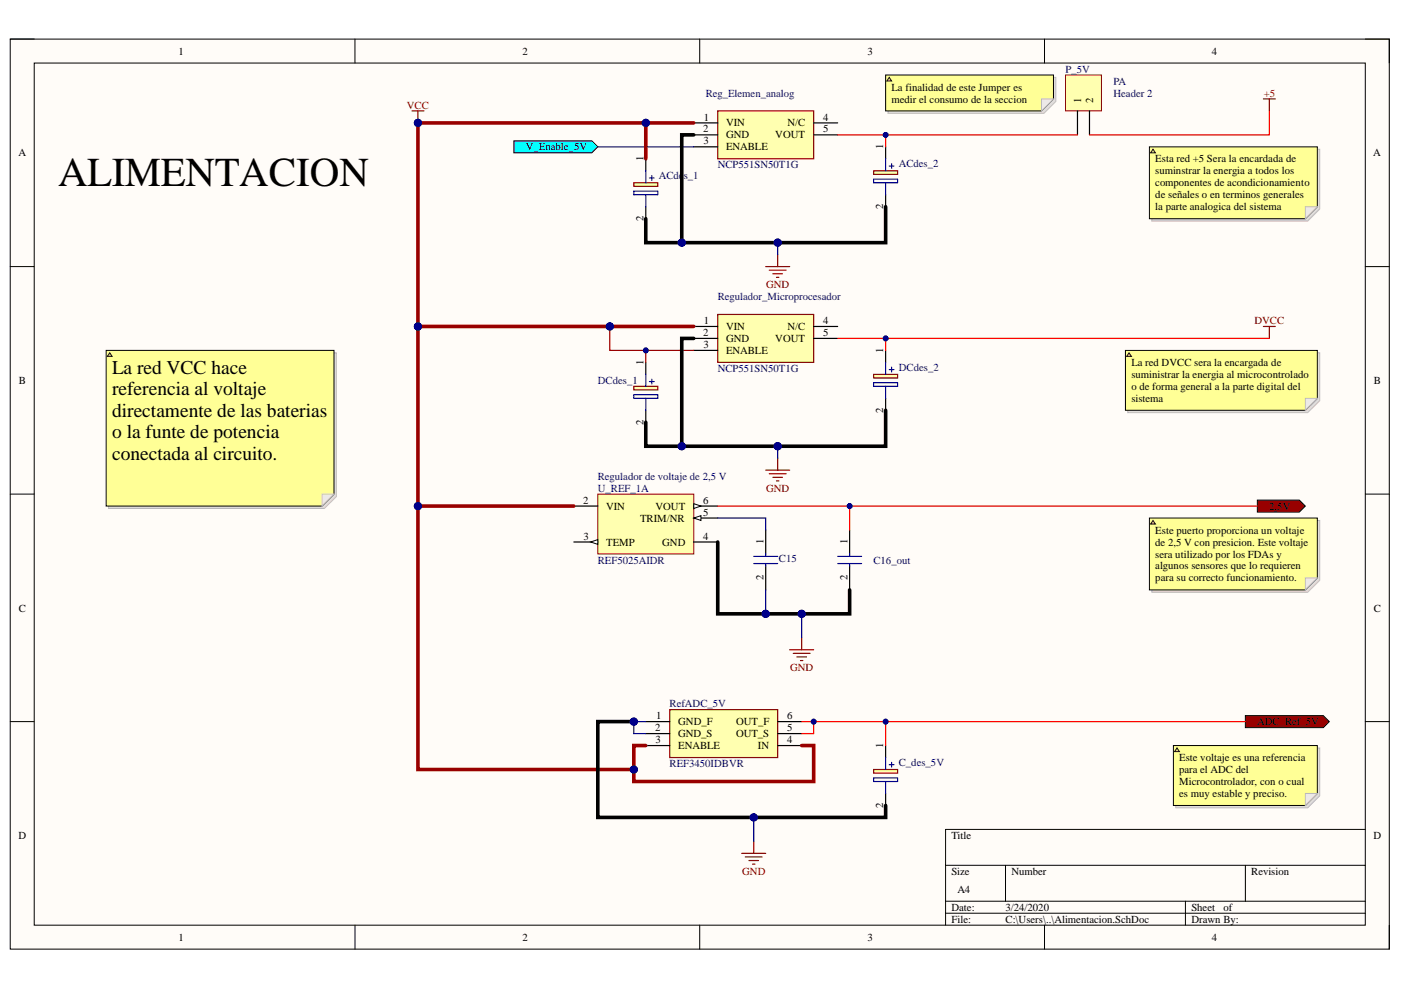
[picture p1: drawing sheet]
<svg xmlns="http://www.w3.org/2000/svg" width="297mm" height="210mm" viewBox="0 0 297 210" stroke-linecap="round" stroke-linejoin="round" font-family="sans-serif">
<path d="M2.2 8.3h292.4v192.9h-292.4z" fill-rule="evenodd" fill="#fffcf8"/>
<path d="M2.2 8.3h292.4v192.9h-292.4z" fill="none" stroke="#000" stroke-width=".21"/>
<path d="M7.3 13.4h282.2v182.8h-282.2z" fill-rule="evenodd" fill="#fffcf8"/>
<g fill="none" stroke="#000" stroke-width=".21">
<path d="M2.2 8.3h5.1M7.3 13.4h282.2v182.8h-282.2zM75.3 8.3v5.1M148.4 8.3v5.1M221.5 8.3v5.1M289.5 8.3h5.1v5.1M2.2 56.5h5.1M289.5 56.5h5.1M2.2 104.8h5.1M289.5 104.8h5.1M2.2 153h5.1M289.5 153h5.1"/>
<path d="M289.5 175.9h-89v20.3M75.3 196.2v5M148.4 196.2v5M200.5 183.5h89M200.5 191.1h89M200.5 193.6h89M213.2 183.5v7.6M221.5 196.2v5M251.3 191.1v5.1M264 183.5v7.6M294.6 196.2v5"/>
</g>
<path d="M152.2 23.5h20.3v10.2h-20.3z" fill-rule="evenodd" fill="#ffffb0"/>
<path d="M152.2 23.5h20.3v10.2h-20.3z" fill="none" stroke="#800000" stroke-width=".25"/>
<path d="M147.1 26.1h5.1M147.1 28.6h5.1M147.1 31.1h5.1M172.5 26.1h5.1M172.5 28.6h5.1" fill="none" stroke="#000" stroke-width=".25"/>
<path d="M134.4 38.7h5.1v.8h-5.1z" fill-rule="evenodd" fill="#ffffb0"/>
<path d="M134.4 38.7h5.1v.8h-5.1z" fill="none" stroke="#800000" stroke-width=".25"/>
<path d="M136.9 33.7v2.5M136.9 43.8v2.6" fill="none" stroke="#000" stroke-width=".25"/>
<path d="M136.9 36.2v2.5M137.7 37.7h1M138.2 37.2v1M134.4 40.5h5.1v.8h-5.1zM136.9 41.3v2.5" fill="none" stroke="#00f" stroke-width=".25"/>
<path d="M185.2 36.2h5.1v.8h-5.1z" fill-rule="evenodd" fill="#ffffb0"/>
<path d="M185.2 36.2h5.1v.8h-5.1z" fill="none" stroke="#800000" stroke-width=".25"/>
<path d="M187.8 31.1v2.6M187.8 41.3v2.5" fill="none" stroke="#000" stroke-width=".25"/>
<path d="M185.2 38h5.1v.7h-5.1zM187.8 33.7v2.5M187.8 38.7v2.6M188.5 35.2h1M189 34.7v1" fill="none" stroke="#00f" stroke-width=".25"/>
<path d="M126.7 104.8h20.4v12.7h-20.4z" fill-rule="evenodd" fill="#ffffb0"/>
<path d="M126.7 104.8h20.4v12.7h-20.4z" fill="none" stroke="#800000" stroke-width=".21"/>
<path d="M121.7 107.3h5M121.7 114.9h5" fill="none" stroke="#000" stroke-width=".25"/>
<path d="M125.2 114.9l1.5-.5v1z" fill="#f8fcff"/>
<path d="M125.2 114.9l1.5-.5v1z" fill="none" stroke="#000" stroke-width=".21"/>
<path d="M147.1 114.9h5.1M147.1 109.8h5.1" fill="none" stroke="#000" stroke-width=".25"/>
<path d="M147.1 109.8l1.5-.5v1z" fill="#f8fcff"/>
<path d="M147.1 109.8l1.5-.5v1z" fill="none" stroke="#000" stroke-width=".21"/>
<path d="M147.1 107.3h5.1" fill="none" stroke="#000" stroke-width=".25"/>
<path d="M147.1 106.8l1.5 .5-1.5 .5z" fill="#f8fcff"/>
<path d="M147.1 106.8l1.5 .5-1.5 .5z" fill="none" stroke="#000" stroke-width=".21"/>
<path d="M266.6 106h8.9l1.3 1.3-1.3 1.3h-8.9z" fill-rule="evenodd" fill="#980000"/>
<path d="M266.6 106h8.9l1.3 1.3-1.3 1.3h-8.9z" fill="none" stroke="#000" stroke-width=".21"/>
<path d="M152.2 66.7h20.3v10.1h-20.3z" fill-rule="evenodd" fill="#ffffb0"/>
<path d="M152.2 66.7h20.3v10.1h-20.3z" fill="none" stroke="#800000" stroke-width=".25"/>
<path d="M147.1 69.2h5.1M147.1 71.8h5.1M147.1 74.3h5.1M172.5 69.2h5.1M172.5 71.8h5.1" fill="none" stroke="#000" stroke-width=".25"/>
<path d="M134.4 81.9h5.1v.8h-5.1z" fill-rule="evenodd" fill="#ffffb0"/>
<path d="M134.4 81.9h5.1v.8h-5.1z" fill="none" stroke="#800000" stroke-width=".25"/>
<path d="M136.9 76.8v2.6M136.9 87v2.5" fill="none" stroke="#000" stroke-width=".25"/>
<path d="M136.9 79.4v2.5M134.4 83.7h5.1v.8h-5.1zM136.9 84.5v2.5M137.7 80.9h1M138.2 80.4v1" fill="none" stroke="#00f" stroke-width=".25"/>
<path d="M185.2 79.4h5.1v.7h-5.1z" fill-rule="evenodd" fill="#ffffb0"/>
<path d="M185.2 79.4h5.1v.7h-5.1z" fill="none" stroke="#800000" stroke-width=".25"/>
<path d="M187.8 74.3v2.5M187.8 84.5v2.5" fill="none" stroke="#000" stroke-width=".25"/>
<path d="M187.8 76.8v2.6M188.5 78.4h1M189 77.8v1.1M185.2 81.2h5.1v.7h-5.1zM187.8 81.9v2.6" fill="none" stroke="#00f" stroke-width=".25"/>
<path d="M109 29.9h16.5l1.2 1.2-1.2 1.3h-16.5z" fill-rule="evenodd" fill="#0ff"/>
<path d="M109 29.9h16.5l1.2 1.2-1.2 1.3h-16.5z" fill="none" stroke="#000" stroke-width=".21"/>
<path d="M142 150.5h22.9v10.1h-22.9z" fill-rule="evenodd" fill="#ffffb0"/>
<path d="M142 150.5h22.9v10.1h-22.9z" fill="none" stroke="#800000" stroke-width=".25"/>
<path d="M136.9 153h5.1M136.9 155.5h5.1M136.9 158.1h5.1M164.9 153h5.1M164.9 155.5h5.1M164.9 158.1h5.1" fill="none" stroke="#000" stroke-width=".25"/>
<path d="M264 151.7h16.6l1.2 1.3-1.2 1.3h-16.6z" fill-rule="evenodd" fill="#980000"/>
<path d="M264 151.7h16.6l1.2 1.3-1.2 1.3h-16.6z" fill="none" stroke="#000" stroke-width=".21"/>
<path d="M225.9 15.9h7.6v7.6h-7.6z" fill-rule="evenodd" fill="#ffffb0"/>
<path d="M225.9 15.9h7.6v7.6h-7.6z" fill="none" stroke="#800000" stroke-width=".21"/>
<path d="M228.4 23.5v5.1M231 23.5v5.1" fill="none" stroke="#000" stroke-width=".25"/>
<path d="M185.2 163.2h5.1v.7h-5.1z" fill-rule="evenodd" fill="#ffffb0"/>
<g fill="none" stroke="#800000" stroke-width=".25">
<path d="M87.3 23.5h2.6M88.6 23.5v2.6M267.9 21h2.5M269.1 21v2.5M162.3 56.5h5.1M163.1 57.3h3.6M163.9 58h2M164.6 58.8h.5M164.9 54v2.5M267.9 69.2h2.5M269.1 69.2v2.6M162.3 99.7h5.1"/>
<path d="M164.9 97.1v2.6M163.1 100.4h3.6M163.9 101.2h2M164.6 102h.5M167.4 137.8h5.1M168.2 138.5h3.5M169 139.3h2M170 135.2v2.6M169.7 140.1h.5M159.8 178.4v2.5M185.2 163.2h5.1v.7h-5.1zM157.3 180.9h5"/>
<path d="M158 181.7h3.6M158.8 182.5h2M159.6 183.2h.5"/>
</g>
<path d="M187.8 158.1v2.5M187.8 168.2v2.6" fill="none" stroke="#000" stroke-width=".25"/>
<path d="M185.2 164.9h5.1v.8h-5.1zM187.8 160.6v2.6M187.8 165.7v2.5M188.5 162.1h1M189 161.6v1" fill="none" stroke="#00f" stroke-width=".25"/>
<circle cx="88.6" cy="26.1" r=".76" fill="#000080"/>
<circle cx="88.6" cy="26.1" r=".76" fill="none" stroke="#000080" stroke-width=".21"/>
<path d="M162.3 112.4v5.1M162.3 120v5.1M180.1 112.4v5.1M180.1 120v5.1" fill="none" stroke="#000" stroke-width=".25"/>
<path d="M159.8 118h5.1M159.8 119.5h5.1M162.3 117.5v.5M162.3 119.5v.5M177.6 119.5h5.1M177.6 118h5.1M180.1 117.5v.5M180.1 119.5v.5" fill="none" stroke="#00f" stroke-width=".25"/>
<path d="M170 130.2v5" fill="none" stroke="#000080" stroke-width=".25"/>
<circle cx="170" cy="130.2" r=".76" fill="#000080"/>
<circle cx="170" cy="130.2" r=".76" fill="none" stroke="#000080" stroke-width=".21"/>
<path d="M88.6 107.3v55.9h45.8" fill="none" stroke="#980000" stroke-width=".76"/>
<circle cx="134.4" cy="163.2" r=".76" fill="#000080"/>
<circle cx="134.4" cy="163.2" r=".76" fill="none" stroke="#000080" stroke-width=".21"/>
<circle cx="88.6" cy="107.3" r=".76" fill="#000080"/>
<circle cx="88.6" cy="107.3" r=".76" fill="none" stroke="#000080" stroke-width=".21"/>
<path d="M88.6 69.2v38.1h33.1" fill="none" stroke="#980000" stroke-width=".76"/>
<circle cx="88.6" cy="107.3" r=".76" fill="#000080"/>
<circle cx="88.6" cy="107.3" r=".76" fill="none" stroke="#000080" stroke-width=".21"/>
<circle cx="88.6" cy="69.2" r=".76" fill="#000080"/>
<circle cx="88.6" cy="69.2" r=".76" fill="none" stroke="#000080" stroke-width=".21"/>
<path d="M147.1 26.1h-58.5v43.1h58.5" fill="none" stroke="#980000" stroke-width=".76"/>
<circle cx="129.3" cy="69.2" r=".76" fill="#000080"/>
<circle cx="129.3" cy="69.2" r=".76" fill="none" stroke="#000080" stroke-width=".21"/>
<circle cx="88.6" cy="69.2" r=".76" fill="#000080"/>
<circle cx="88.6" cy="69.2" r=".76" fill="none" stroke="#000080" stroke-width=".21"/>
<circle cx="88.6" cy="26.1" r=".76" fill="#000080"/>
<circle cx="88.6" cy="26.1" r=".76" fill="none" stroke="#000080" stroke-width=".21"/>
<circle cx="136.9" cy="26.1" r=".76" fill="#000080"/>
<circle cx="136.9" cy="26.1" r=".76" fill="none" stroke="#000080" stroke-width=".21"/>
<path d="M134.4 153h-7.7v20.3h61.1v-2.5" fill="none" stroke="#000" stroke-width=".76"/>
<circle cx="134.4" cy="153" r=".76" fill="#000080"/>
<circle cx="134.4" cy="153" r=".76" fill="none" stroke="#000080" stroke-width=".21"/>
<circle cx="159.8" cy="173.3" r=".76" fill="#000080"/>
<circle cx="159.8" cy="173.3" r=".76" fill="none" stroke="#000080" stroke-width=".21"/>
<path d="M126.7 31.1h20.4" fill="none" stroke="#000080" stroke-width=".25"/>
<path d="M129.3 69.2v5.1h7.6" fill="none" stroke="#980000" stroke-width=".25"/>
<circle cx="136.9" cy="74.3" r=".51" fill="#000080"/>
<circle cx="136.9" cy="74.3" r=".51" fill="none" stroke="#000080" stroke-width=".21"/>
<circle cx="129.3" cy="69.2" r=".76" fill="#000080"/>
<circle cx="129.3" cy="69.2" r=".76" fill="none" stroke="#000080" stroke-width=".21"/>
<path d="M136.9 158.1h-2.5v7.6h38.1v-7.6h-2.5" fill="none" stroke="#980000" stroke-width=".76"/>
<circle cx="134.4" cy="163.2" r=".76" fill="#000080"/>
<circle cx="134.4" cy="163.2" r=".76" fill="none" stroke="#000080" stroke-width=".21"/>
<path d="M136.9 153h-2.5v2.5h2.5" fill="none" stroke="#000080" stroke-width=".25"/>
<circle cx="134.4" cy="153" r=".76" fill="#000080"/>
<circle cx="134.4" cy="153" r=".76" fill="none" stroke="#000080" stroke-width=".21"/>
<path d="M187.8 87v7.6h-50.9v-5.1" fill="none" stroke="#000" stroke-width=".76"/>
<circle cx="144.5" cy="94.6" r=".76" fill="#000080"/>
<circle cx="144.5" cy="94.6" r=".76" fill="none" stroke="#000080" stroke-width=".21"/>
<circle cx="164.9" cy="94.6" r=".76" fill="#000080"/>
<circle cx="164.9" cy="94.6" r=".76" fill="none" stroke="#000080" stroke-width=".21"/>
<path d="M147.1 74.3h-10.2v2.5" fill="none" stroke="#980000" stroke-width=".25"/>
<circle cx="136.9" cy="74.3" r=".51" fill="#000080"/>
<circle cx="136.9" cy="74.3" r=".51" fill="none" stroke="#000080" stroke-width=".21"/>
<path d="M187.8 43.8v7.7h-50.9v-5.1" fill="none" stroke="#000" stroke-width=".76"/>
<circle cx="144.5" cy="51.4" r=".76" fill="#000080"/>
<circle cx="144.5" cy="51.4" r=".76" fill="none" stroke="#000080" stroke-width=".21"/>
<circle cx="164.9" cy="51.4" r=".76" fill="#000080"/>
<circle cx="164.9" cy="51.4" r=".76" fill="none" stroke="#000080" stroke-width=".21"/>
<path d="M147.1 71.8h-2.6v22.8" fill="none" stroke="#000" stroke-width=".76"/>
<circle cx="144.5" cy="94.6" r=".76" fill="#000080"/>
<circle cx="144.5" cy="94.6" r=".76" fill="none" stroke="#000080" stroke-width=".21"/>
<path d="M147.1 28.6h-2.6v22.8" fill="none" stroke="#000" stroke-width=".76"/>
<circle cx="144.5" cy="51.4" r=".76" fill="#000080"/>
<circle cx="144.5" cy="51.4" r=".76" fill="none" stroke="#000080" stroke-width=".21"/>
<path d="M152.2 114.9v15.3h27.9v-5.1" fill="none" stroke="#000" stroke-width=".76"/>
<circle cx="162.3" cy="130.2" r=".76" fill="#000080"/>
<circle cx="162.3" cy="130.2" r=".76" fill="none" stroke="#000080" stroke-width=".21"/>
<circle cx="170" cy="130.2" r=".76" fill="#000080"/>
<circle cx="170" cy="130.2" r=".76" fill="none" stroke="#000080" stroke-width=".21"/>
<path d="M152.2 109.8h10.1v2.6" fill="none" stroke="#000080" stroke-width=".25"/>
<path d="M152.2 107.3h114.4" fill="none" stroke="#f00" stroke-width=".25"/>
<circle cx="180.1" cy="107.3" r=".51" fill="#000080"/>
<circle cx="180.1" cy="107.3" r=".51" fill="none" stroke="#000080" stroke-width=".21"/>
<path d="M170 153h2.5v2.5h-2.5" fill="none" stroke="#f00" stroke-width=".25"/>
<circle cx="172.5" cy="153" r=".51" fill="#000080"/>
<circle cx="172.5" cy="153" r=".51" fill="none" stroke="#000080" stroke-width=".21"/>
<path d="M172.5 153h15.3v5.1" fill="none" stroke="#f00" stroke-width=".25"/>
<circle cx="187.8" cy="153" r=".51" fill="#000080"/>
<circle cx="187.8" cy="153" r=".51" fill="none" stroke="#000080" stroke-width=".21"/>
<circle cx="172.5" cy="153" r=".51" fill="#000080"/>
<circle cx="172.5" cy="153" r=".51" fill="none" stroke="#000080" stroke-width=".21"/>
<path d="M177.6 71.8h91.5" fill="none" stroke="#f00" stroke-width=".25"/>
<circle cx="187.8" cy="71.8" r=".51" fill="#000080"/>
<circle cx="187.8" cy="71.8" r=".51" fill="none" stroke="#000080" stroke-width=".21"/>
<path d="M177.6 28.6h10.2v2.5" fill="none" stroke="#f00" stroke-width=".25"/>
<circle cx="187.8" cy="28.6" r=".51" fill="#000080"/>
<circle cx="187.8" cy="28.6" r=".51" fill="none" stroke="#000080" stroke-width=".21"/>
<path d="M187.8 153h76.2" fill="none" stroke="#f00" stroke-width=".25"/>
<circle cx="187.8" cy="153" r=".51" fill="#000080"/>
<circle cx="187.8" cy="153" r=".51" fill="none" stroke="#000080" stroke-width=".21"/>
<path d="M187.8 28.6h40.6" fill="none" stroke="#f00" stroke-width=".25"/>
<circle cx="187.8" cy="28.6" r=".51" fill="#000080"/>
<circle cx="187.8" cy="28.6" r=".51" fill="none" stroke="#000080" stroke-width=".21"/>
<path d="M269.1 23.5v5.1h-38.1" fill="none" stroke="#f00" stroke-width=".25"/>
<path d="M136.9 26.1v7.6" fill="none" stroke="#980000" stroke-width=".76"/>
<circle cx="136.9" cy="26.1" r=".76" fill="#000080"/>
<circle cx="136.9" cy="26.1" r=".76" fill="none" stroke="#000080" stroke-width=".21"/>
<path d="M159.8 173.3v5.1" fill="none" stroke="#000080" stroke-width=".25"/>
<circle cx="159.8" cy="173.3" r=".76" fill="#000080"/>
<circle cx="159.8" cy="173.3" r=".76" fill="none" stroke="#000080" stroke-width=".21"/>
<path d="M162.3 125.1v5.1" fill="none" stroke="#000080" stroke-width=".25"/>
<circle cx="162.3" cy="130.2" r=".76" fill="#000080"/>
<circle cx="162.3" cy="130.2" r=".76" fill="none" stroke="#000080" stroke-width=".21"/>
<path d="M164.9 94.6v2.5" fill="none" stroke="#000080" stroke-width=".25"/>
<circle cx="164.9" cy="94.6" r=".76" fill="#000080"/>
<circle cx="164.9" cy="94.6" r=".76" fill="none" stroke="#000080" stroke-width=".21"/>
<path d="M164.9 51.4v2.6" fill="none" stroke="#000080" stroke-width=".25"/>
<circle cx="164.9" cy="51.4" r=".76" fill="#000080"/>
<circle cx="164.9" cy="51.4" r=".76" fill="none" stroke="#000080" stroke-width=".21"/>
<path d="M187.8 71.8v2.5" fill="none" stroke="#f00" stroke-width=".25"/>
<circle cx="187.8" cy="71.8" r=".51" fill="#000080"/>
<circle cx="187.8" cy="71.8" r=".51" fill="none" stroke="#000080" stroke-width=".21"/>
<path d="M180.1 107.3v5.1" fill="none" stroke="#f00" stroke-width=".25"/>
<circle cx="180.1" cy="107.3" r=".51" fill="#000080"/>
<circle cx="180.1" cy="107.3" r=".51" fill="none" stroke="#000080" stroke-width=".21"/>
<path d="M23 74.8h48.3v30.5l-2.5 2.5h-45.8z" fill-rule="evenodd" fill="#e0ddd7"/>
<path d="M23 74.8h48.3v30.5l-2.5 2.5h-45.8z" fill="none" stroke="#bfbdba" stroke-width=".21"/>
<path d="M22.5 74.3h48.3v30.5l-2.5 2.5h-45.8z" fill-rule="evenodd" fill="#ffff96"/>
<path d="M22.5 74.3h48.3v30.5l-2.5 2.5h-45.8z" fill="none" stroke="#000" stroke-width=".21"/>
<path d="M68.3 104.8h2.5l-2.5 2.5z" fill="#f2f0d8"/>
<path d="M68.3 104.8h2.5l-2.5 2.5z" fill="none" stroke="#bfbdba" stroke-width=".21"/>
<path d="M23.3 74.8l.5 .8h-1z" fill="#ffcc78"/>
<path d="M23.3 74.8l.5 .8h-1z" fill="none" stroke="#300" stroke-width=".21"/>
<path d="M244.2 31.6h35.6v12.7l-2.5 2.6h-33.1z" fill-rule="evenodd" fill="#e0ddd7"/>
<path d="M244.2 31.6h35.6v12.7l-2.5 2.6h-33.1z" fill="none" stroke="#bfbdba" stroke-width=".21"/>
<path d="M243.7 31.1h35.6v12.7l-2.5 2.6h-33.1z" fill-rule="evenodd" fill="#ffff96"/>
<path d="M243.7 31.1h35.6v12.7l-2.5 2.6h-33.1z" fill="none" stroke="#000" stroke-width=".21"/>
<path d="M276.8 43.8h2.5l-2.5 2.6z" fill="#f2f0d8"/>
<path d="M276.8 43.8h2.5l-2.5 2.6z" fill="none" stroke="#bfbdba" stroke-width=".21"/>
<path d="M244.5 31.6l.5 .8h-1z" fill="#ffcc78"/>
<path d="M244.5 31.6l.5 .8h-1z" fill="none" stroke="#300" stroke-width=".21"/>
<path d="M239.1 74.8h40.7v10.2l-2.5 2.5h-38.2z" fill-rule="evenodd" fill="#e0ddd7"/>
<path d="M239.1 74.8h40.7v10.2l-2.5 2.5h-38.2z" fill="none" stroke="#bfbdba" stroke-width=".21"/>
<path d="M238.6 74.3h40.7v10.2l-2.5 2.5h-38.2z" fill-rule="evenodd" fill="#ffff96"/>
<path d="M238.6 74.3h40.7v10.2l-2.5 2.5h-38.2z" fill="none" stroke="#000" stroke-width=".21"/>
<path d="M276.8 84.5h2.5l-2.5 2.5z" fill="#f2f0d8"/>
<path d="M276.8 84.5h2.5l-2.5 2.5z" fill="none" stroke="#bfbdba" stroke-width=".21"/>
<path d="M239.4 74.8l.5 .8h-1z" fill="#ffcc78"/>
<path d="M239.4 74.8l.5 .8h-1z" fill="none" stroke="#300" stroke-width=".21"/>
<path d="M244.2 110.4h35.6v12.6l-2.5 2.6h-33.1z" fill-rule="evenodd" fill="#e0ddd7"/>
<path d="M244.2 110.4h35.6v12.6l-2.5 2.6h-33.1z" fill="none" stroke="#bfbdba" stroke-width=".21"/>
<path d="M243.7 109.8h35.6v12.7l-2.5 2.6h-33.1z" fill-rule="evenodd" fill="#ffff96"/>
<path d="M243.7 109.8h35.6v12.7l-2.5 2.6h-33.1z" fill="none" stroke="#000" stroke-width=".21"/>
<path d="M276.8 122.5h2.5l-2.5 2.6z" fill="#f2f0d8"/>
<path d="M276.8 122.5h2.5l-2.5 2.6z" fill="none" stroke="#bfbdba" stroke-width=".21"/>
<path d="M244.5 110.4l.5 .7h-1z" fill="#ffcc78"/>
<path d="M244.5 110.4l.5 .7h-1z" fill="none" stroke="#300" stroke-width=".21"/>
<path d="M249.3 158.6h30.5v10.1l-2.5 2.6h-28z" fill-rule="evenodd" fill="#e0ddd7"/>
<path d="M249.3 158.6h30.5v10.1l-2.5 2.6h-28z" fill="none" stroke="#bfbdba" stroke-width=".21"/>
<path d="M248.8 158.1h30.5v10.1l-2.5 2.6h-28z" fill-rule="evenodd" fill="#ffff96"/>
<path d="M248.8 158.1h30.5v10.1l-2.5 2.6h-28z" fill="none" stroke="#000" stroke-width=".21"/>
<path d="M276.8 168.2h2.5l-2.5 2.6z" fill="#f2f0d8"/>
<path d="M276.8 168.2h2.5l-2.5 2.6z" fill="none" stroke="#bfbdba" stroke-width=".21"/>
<path d="M249.5 158.6l.6 .8h-1.1z" fill="#ffcc78"/>
<path d="M249.5 158.6l.6 .8h-1.1z" fill="none" stroke="#300" stroke-width=".21"/>
<path d="M188.3 16.4h35.6v5.1l-2.6 2.5h-33z" fill-rule="evenodd" fill="#e0ddd7"/>
<path d="M188.3 16.4h35.6v5.1l-2.6 2.5h-33z" fill="none" stroke="#bfbdba" stroke-width=".21"/>
<path d="M187.8 15.9h35.6v5.1l-2.6 2.5h-33z" fill-rule="evenodd" fill="#ffff96"/>
<path d="M187.8 15.9h35.6v5.1l-2.6 2.5h-33z" fill="none" stroke="#000" stroke-width=".21"/>
<path d="M220.8 21h2.6l-2.6 2.5z" fill="#f2f0d8"/>
<path d="M220.8 21h2.6l-2.6 2.5z" fill="none" stroke="#bfbdba" stroke-width=".21"/>
<path d="M188.5 16.4l.5 .8h-1z" fill="#ffcc78"/>
<path d="M188.5 16.4l.5 .8h-1z" fill="none" stroke="#300" stroke-width=".21"/>
<text font-size="8.7" x="12.3" y="39.4">ALIMENTACION</text>
<g font-size="4.1">
<text x="23.8" y="79.2">La red VCC hace</text>
<text x="23.8" y="83.8">referencia al voltaje</text>
<text x="23.8" y="88.4">directamente de las baterias</text>
<text x="23.8" y="93">o la funte de potencia</text>
<text x="23.8" y="97.5">conectada al circuito.</text>
</g>
<g font-size="2.3">
<text x="37.9" y="11.6">1</text>
<text x="110.8" y="11.6">2</text>
<text x="183.9" y="11.6">3</text>
<text x="256.9" y="11.6">4</text>
<text x="189" y="19.2">La finalidad de este Jumper es</text>
<text x="189" y="21.8">medir el consumo de la seccion</text>
<text x="229.2" y="21.8" transform="rotate(-90 229.2 21.8)">1</text>
<text x="231.8" y="21.8" transform="rotate(-90 231.8 21.8)">2</text>
<text x="149.1" y="28.1">2</text>
<text x="149.2" y="25.6">1</text>
<text x="153.9" y="26.8">VIN</text>
<text x="153.9" y="29.4">GND</text>
<text x="164.4" y="29.4">VOUT</text>
<text x="167" y="26.8">N/C</text>
<text x="174.5" y="25.6">4</text>
<text x="174.5" y="28.1">5</text>
<text x="189" y="24.3">analogica del sistema.</text>
<text x="3.9" y="33.2">A</text>
<text x="111.5" y="31.9">V_Enable_5V</text>
<text x="136.4" y="34.2" transform="rotate(-90 136.4 34.2)">1</text>
<text x="149.2" y="30.6">3</text>
<text x="153.9" y="31.9">ENABLE</text>
<text x="187.3" y="31.6" transform="rotate(-90 187.3 31.6)">1</text>
<text x="244.9" y="34.4">Esta red +5 Sera la encardada de</text>
<text x="291.2" y="33.2">A</text>
<text x="244.9" y="37">suminstrar la energia a todos los</text>
<text x="244.9" y="39.5">componentes de acondicionamiento</text>
<text x="136.4" y="46.9" transform="rotate(-90 136.4 46.9)">2</text>
<text x="187.3" y="44.4" transform="rotate(-90 187.3 44.4)">2</text>
<text x="244.9" y="42.1">de señales o en terminos generales</text>
<text x="244.9" y="44.6">la parte analogica del sistema</text>
<text x="149.1" y="71.2">2</text>
<text x="149.2" y="68.7">1</text>
<text x="153.9" y="70">VIN</text>
<text x="167" y="70">N/C</text>
<text x="174.5" y="68.7">4</text>
<text x="174.5" y="71.2">5</text>
<text x="136.4" y="77.3" transform="rotate(-90 136.4 77.3)">1</text>
<text x="149.2" y="73.8">3</text>
<text x="153.9" y="72.5">GND</text>
<text x="153.9" y="75">ENABLE</text>
<text x="164.4" y="72.5">VOUT</text>
<text x="187.3" y="74.8" transform="rotate(-90 187.3 74.8)">1</text>
<text x="239.9" y="77.6">La red DVCC sera la encargada de</text>
<text x="4" y="81.4">B</text>
<text x="239.9" y="80.1">suministrar la energia al microcontrolado</text>
<text x="239.9" y="82.7">o de forma general a la parte digital del</text>
<text x="291.3" y="81.4">B</text>
<text x="187.3" y="87.5" transform="rotate(-90 187.3 87.5)">2</text>
<text x="239.9" y="85.2">sistema</text>
<text x="136.4" y="90.1" transform="rotate(-90 136.4 90.1)">2</text>
<text x="123.7" y="106.8">2</text>
<text x="149.1" y="106.8">6</text>
<text x="128.5" y="108.1">VIN</text>
<text x="135.7" y="110.6">TRIM/NR</text>
<text x="139" y="108.1">VOUT</text>
<text x="149.1" y="109.3">5</text>
<text x="244.9" y="113.1">Este puerto proporciona un voltaje</text>
<text x="269.1" y="108.1">2,5V</text>
<text x="123.7" y="114.4">3</text>
<text x="128.5" y="115.7">TEMP</text>
<text x="140.4" y="115.7">GND</text>
<text x="149.1" y="114.4">4</text>
<text x="161.8" y="115.4" transform="rotate(-90 161.8 115.4)">1</text>
<text x="179.7" y="115.4" transform="rotate(-90 179.7 115.4)">1</text>
<text x="244.9" y="115.7">de 2,5 V con presicion. Este voltaje</text>
<text x="244.9" y="118.2">sera utilizado por los FDAs y</text>
<text x="161.8" y="123.1" transform="rotate(-90 161.8 123.1)">2</text>
<text x="179.7" y="123.1" transform="rotate(-90 179.7 123.1)">2</text>
<text x="244.9" y="120.7">algunos sensores que lo requieren</text>
<text x="244.9" y="123.3">para su correcto funcionamiento.</text>
<text x="4" y="129.7">C</text>
<text x="291.3" y="129.7">C</text>
<text x="138.9" y="155">2</text>
<text x="139.1" y="152.5">1</text>
<text x="143.8" y="153.8">GND_F</text>
<text x="156.1" y="153.8">OUT_F</text>
<text x="166.9" y="152.5">6</text>
<text x="166.9" y="155">5</text>
<text x="266.6" y="153.8">ADC_Ref_5V</text>
<text x="139" y="157.6">3</text>
<text x="143.8" y="156.3">GND_S</text>
<text x="143.8" y="158.8">ENABLE</text>
<text x="156.1" y="156.3">OUT_S</text>
<text x="160.7" y="158.8">IN</text>
<text x="166.9" y="157.6">4</text>
<text x="187.3" y="158.6" transform="rotate(-90 187.3 158.6)">1</text>
<text x="250" y="161.4">Este voltaje es una referencia</text>
<text x="250" y="163.9">para el ADC del</text>
<text x="250" y="166.4">Microcontrolador, con o cual</text>
<text x="187.3" y="171.3" transform="rotate(-90 187.3 171.3)">2</text>
<text x="250" y="169">es muy estable y preciso.</text>
<text x="3.9" y="177.9">D</text>
<text x="201.7" y="177.9">Title</text>
<text x="291.2" y="177.9">D</text>
<text x="201.7" y="185.5">Size</text>
<text x="214.5" y="185.5">Number</text>
<text x="265.3" y="185.5">Revision</text>
<text x="203" y="189.3">A4</text>
<text x="201.7" y="193.1">Date:</text>
<text x="201.7" y="195.7">File:</text>
<text x="213.2" y="193.1">3/24/2020</text>
<text x="213.2" y="195.7">C:\Users\..\Alimentacion.SchDoc</text>
<text x="252.6" y="193.1">Sheet</text>
<text x="252.6" y="195.7">Drawn By:</text>
<text x="259.4" y="193.1">of</text>
<text x="37.9" y="199.5">1</text>
<text x="110.8" y="199.5">2</text>
<text x="183.9" y="199.5">3</text>
<text x="256.9" y="199.5">4</text>
</g>
<g font-size="2.3" fill="#000080">
<text x="225.9" y="15.4">P_5V</text>
<text x="236.1" y="18">PA</text>
<text x="149.6" y="20.5">Reg_Elemen_analog</text>
<text x="236.1" y="20.5">Header 2</text>
<text x="152.2" y="35.7">NCP551SN50T1G</text>
<text x="190.6" y="35.4">ACdes_2</text>
<text x="139.7" y="38">ACdes_1</text>
<text x="152.2" y="63.6">Regulador_Microprocesador</text>
<text x="126.7" y="81.4">DCdes_1</text>
<text x="152.2" y="78.8">NCP551SN50T1G</text>
<text x="190.6" y="78.6">DCdes_2</text>
<text x="126.7" y="101.7">Regulador de voltaje de 2,5 V</text>
<text x="126.7" y="104.3">U_REF_1A</text>
<text x="126.7" y="119.5">REF5025AIDR</text>
<text x="165.1" y="119.2">C15</text>
<text x="185.2" y="119.5">C16_out</text>
<text x="142" y="150">RefADC_5V</text>
<text x="142" y="162.6">REF3450IDBVR</text>
<text x="190.6" y="162.4">C_des_5V</text>
</g>
<g font-size="2.3" fill="#800000">
<text x="86.3" y="23">VCC</text>
<text x="268" y="20.5">+5</text>
<text x="162.4" y="61.1">GND</text>
<text x="266" y="68.7">DVCC</text>
<text x="162.4" y="104.3">GND</text>
<text x="167.5" y="142.3">GND</text>
<text x="157.4" y="185.5">GND</text>
</g>
</svg>
